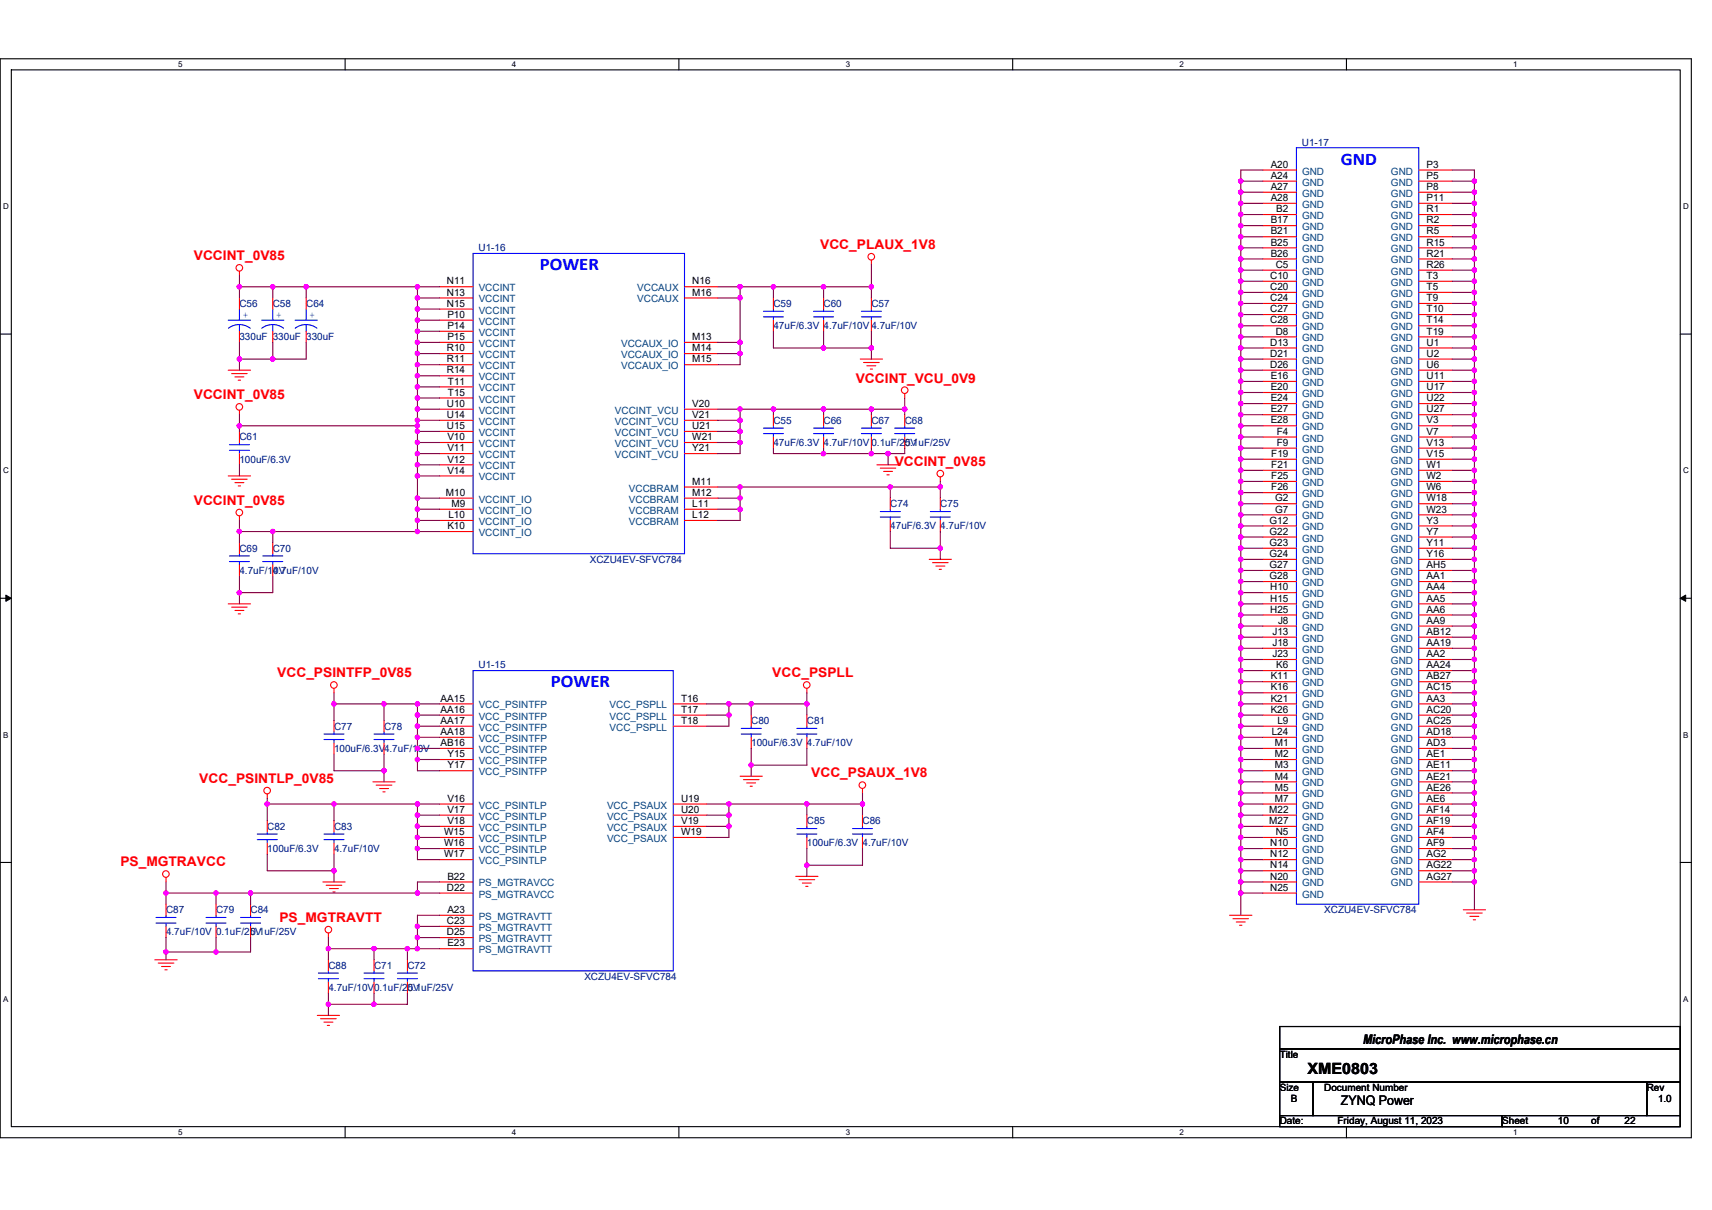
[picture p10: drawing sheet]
<svg xmlns="http://www.w3.org/2000/svg" width="297mm" height="210mm" viewBox="0 0 297 210" stroke-linecap="round" stroke-linejoin="round" font-family="sans-serif">
<path d="M0 10.2h293.5v187.2h-293.5zM2 12.1h289.5v183.4h-289.5z" fill="none" stroke="#000" stroke-width=".19"/>
<g fill="#fff">
<path d="M30.9 10.4h.8v1.6h-.8z"/>
<path d="M30.9 195.7h.8v1.6h-.8z"/>
</g>
<path d="M59.9 10.2v1.9M59.9 195.5v1.9" fill="none" stroke="#000" stroke-width=".19"/>
<g fill="#fff">
<path d="M88.8 10.4h.8v1.6h-.8z"/>
<path d="M88.8 195.7h.8v1.6h-.8z"/>
</g>
<path d="M117.8 10.2v1.9M117.8 195.5v1.9" fill="none" stroke="#000" stroke-width=".19"/>
<g fill="#fff">
<path d="M146.7 10.4h.8v1.6h-.8z"/>
<path d="M146.7 195.7h.8v1.6h-.8z"/>
</g>
<path d="M175.7 10.2v1.9M175.7 195.5v1.9" fill="none" stroke="#000" stroke-width=".19"/>
<g fill="#fff">
<path d="M204.7 10.4h.7v1.6h-.7z"/>
<path d="M204.7 195.7h.7v1.6h-.7z"/>
</g>
<path d="M233.6 10.2v1.9M233.6 195.5v1.9" fill="none" stroke="#000" stroke-width=".19"/>
<g fill="#fff">
<path d="M262.6 10.4h.7v1.6h-.7z"/>
<path d="M262.6 195.7h.7v1.6h-.7z"/>
<path d="M.5 35.1h1v1.5h-1z"/>
<path d="M292 35.1h1v1.5h-1z"/>
<path d="M.5 80.9h1v1.5h-1z"/>
<path d="M292 80.9h1v1.5h-1z"/>
</g>
<path d="M0 58h2M291.5 58h2" fill="none" stroke="#000" stroke-width=".19"/>
<g fill="#fff">
<path d="M.5 126.7h.9v1.6h-.9z"/>
<path d="M292 126.7h.9v1.6h-.9z"/>
</g>
<path d="M0 103.8h2M291.5 103.8h2" fill="none" stroke="#000" stroke-width=".19"/>
<path d="M1 103.3l1 .5-1 .6zM291.5 103.8l1-.5v1.1z" fill="#000" stroke="#000" stroke-width=".17"/>
<g fill="#fff">
<path d="M.5 172.6h.9v1.5h-.9z"/>
<path d="M292 172.6h.9v1.5h-.9z"/>
</g>
<path d="M0 149.7h2M291.5 149.7h2M222 178.1h69.5v3.9h-69.5zM222 182h69.5v5.8h-69.5zM222 187.8h5.8v5.8h-5.8zM222 193.6h38.6v1.9h-38.6zM227.8 187.8h57.9v5.8h-57.9zM260.6 193.6h30.9v1.9h-30.9zM285.7 187.8h5.8v5.8h-5.8z" fill="none" stroke="#000" stroke-width=".19"/>
<g fill="none" stroke="#f00" stroke-width=".19">
<path d="M219.1 29.5h5.8M219.1 31.4h5.8M219.1 33.4h5.8M219.1 35.3h5.8M219.1 39.2h5.8M219.1 37.2h5.8M246.2 35.3h5.7M246.2 29.5h5.7M246.2 31.4h5.7M246.2 33.4h5.7M246.2 37.2h5.7M246.2 39.2h5.7"/>
<path d="M41.5 47.1v.7M41.5 51.7v1.9M41.5 57.5v1.9M47.3 51.7v1.9M47.3 57.5v1.9M53.1 51.7v1.9M53.1 57.5v1.9M76.3 49.8h5.8M76.3 51.7h5.8M76.3 53.6h5.8M76.3 55.6h5.8M76.3 57.5h5.8"/>
<path d="M76.3 59.4h5.8M118.8 59.4h5.7M118.8 51.7h5.7M118.8 49.8h5.7M134.2 51.7v1.9M134.2 55.6v1.9M142.9 51.7v1.9M142.9 55.6v1.9M151.2 45.1v.8M151.2 51.7v1.9M151.2 55.6v1.9M219.1 41.1h5.8"/>
<path d="M219.1 43h5.8M219.1 44.9h5.8M219.1 48.8h5.8M219.1 50.7h5.8M219.1 52.7h5.8M219.1 54.6h5.8M219.1 56.5h5.8M219.1 46.9h5.8M219.1 58.5h5.8M246.2 43h5.7M246.2 44.9h5.7M246.2 46.9h5.7"/>
<path d="M246.2 41.1h5.7M246.2 54.6h5.7M246.2 56.5h5.7M246.2 58.5h5.7M246.2 48.8h5.7M246.2 50.7h5.7M246.2 52.7h5.7M39.6 64.2h3.9M40.2 64.8h2.7M40.8 65.4h1.5M41.3 66h.4M41.5 71.2v.8"/>
<path d="M41.5 74.9v1.9M41.5 78.7v2M76.3 61.4h5.8M76.3 63.3h5.8M76.3 65.2h5.8M76.3 67.1h5.8M76.3 69.1h5.8M76.3 71h5.8M76.3 72.9h5.8M76.3 74.9h5.8M76.3 76.8h5.8M76.3 78.7h5.8"/>
<path d="M118.8 61.4h5.7M118.8 63.3h5.7M118.8 74.9h5.7M118.8 71h5.7M118.8 72.9h5.7M118.8 76.8h5.7M118.8 78.7h5.7M134.2 72v1.9M134.2 75.8v2M142.9 72v1.9M142.9 75.8v2M149.3 62.3h3.8"/>
<path d="M149.8 62.9h2.7M150.4 63.5h1.6M151 64.1h.4M151.2 72v1.9M151.2 75.8v2M157 68.3v.8M157 72v1.9M157 75.8v2M219.1 60.4h5.8M219.1 62.3h5.8M219.1 64.2h5.8M219.1 66.2h5.8"/>
<path d="M219.1 68.1h5.8M219.1 70h5.8M219.1 72h5.8M219.1 73.9h5.8M219.1 79.7h5.8M219.1 75.8h5.8M219.1 77.8h5.8M246.2 60.4h5.7M246.2 66.2h5.7M246.2 68.1h5.7M246.2 62.3h5.7M246.2 70h5.7"/>
<path d="M246.2 72h5.7M246.2 64.2h5.7M246.2 77.8h5.7M246.2 79.7h5.7M246.2 73.9h5.7M246.2 75.8h5.7M39.6 82.6h3.9M40.2 83.2h2.7M40.8 83.8h1.5M41.3 84.3h.4M41.5 89.5v.8M41.5 94.2v1.9"/>
<path d="M41.5 98v2M47.3 94.2v1.9M47.3 98v2M76.3 92.2h5.8M76.3 90.3h5.8M76.3 86.4h5.8M76.3 88.4h5.8M76.3 80.7h5.8M76.3 82.6h5.8M118.8 88.4h5.7M118.8 90.3h5.7M118.8 84.5h5.7"/>
<path d="M118.8 86.4h5.7M152.1 80.7h3.9M152.7 81.2h2.7M153.3 81.8h1.6M153.9 82.4h.4M154.5 86.4v2M154.5 90.3v1.9M161.2 97.1h3.9M161.8 97.6h2.7M162.4 98.2h1.5M163 98.8h.3M163.1 82.8v.7"/>
<path d="M163.1 86.4v2M163.1 90.3v1.9M219.1 81.6h5.8M219.1 83.5h5.8M219.1 85.5h5.8M219.1 91.3h5.8M219.1 87.4h5.8M219.1 93.2h5.8M219.1 95.1h5.8M219.1 97.1h5.8M219.1 99h5.8M219.1 89.3h5.8"/>
<path d="M246.2 99h5.7M246.2 81.6h5.7M246.2 87.4h5.7M246.2 83.5h5.7M246.2 89.3h5.7M246.2 85.5h5.7M246.2 95.1h5.7M246.2 97.1h5.7M246.2 91.3h5.7M246.2 93.2h5.7M39.6 104.8h3.9M40.2 105.4h2.7"/>
<path d="M40.8 105.9h1.5M41.3 106.5h.4M58 119.5v.7M140 119.5v.7M219.1 100.9h5.8M219.1 102.8h5.8M219.1 104.8h5.8M219.1 106.7h5.8M219.1 110.6h5.8M219.1 112.5h5.8M219.1 114.4h5.8M219.1 108.6h5.8"/>
<path d="M219.1 118.3h5.8M219.1 116.4h5.8M246.2 100.9h5.7M246.2 112.5h5.7M246.2 114.4h5.7M246.2 116.4h5.7M246.2 102.8h5.7M246.2 104.8h5.7M246.2 106.7h5.7M246.2 108.6h5.7M246.2 110.6h5.7M246.2 118.3h5.7"/>
<path d="M46.4 137.8v.8M58 125.1v1.9M58 128.9v2M64.7 135.7h3.9M65.3 136.2h2.7M65.9 136.8h1.5M66.4 137.4h.4M66.6 125.1v1.9M66.6 128.9v2M76.3 122.2h5.8M76.3 124.1h5.8M76.3 126h5.8"/>
<path d="M76.3 128h5.8M76.3 129.9h5.8M76.3 139.5h5.8M76.3 131.8h5.8M76.3 133.8h5.8M116.8 122.2h5.8M116.8 124.1h5.8M116.8 126h5.8M116.8 139.5h5.8M128.4 134.7h3.9M129 135.3h2.7M129.6 135.9h1.5"/>
<path d="M130.2 136.4h.3M130.3 124.1v1.9M130.3 128v1.9M140 124.1v1.9M140 128v1.9M149.6 136.8v.8M219.1 120.2h5.8M219.1 122.2h5.8M219.1 124.1h5.8M219.1 128h5.8M219.1 126h5.8M219.1 129.9h5.8"/>
<path d="M219.1 131.8h5.8M219.1 133.8h5.8M219.1 135.7h5.8M219.1 137.6h5.8M219.1 139.5h5.8M246.2 122.2h5.7M246.2 120.2h5.7M246.2 124.1h5.7M246.2 126h5.7M246.2 128h5.7M246.2 129.9h5.7M246.2 131.8h5.7"/>
<path d="M246.2 133.8h5.7M246.2 135.7h5.7M246.2 137.6h5.7M246.2 139.5h5.7M28.8 152.3v.8M28.8 156.9v1.9M37.5 156.9v1.9M43.5 156.9v1.9M46.4 142.4v2M46.4 146.3v1.9M56 153.1h3.9M56.6 153.6h2.7"/>
<path d="M57.2 154.2h1.5M57.8 154.8h.3M58 142.4v2M58 146.3v1.9M76.3 158.8h5.8M76.3 153.1h5.8M76.3 155h5.8M76.3 141.5h5.8M76.3 143.4h5.8M76.3 145.3h5.8M76.3 147.3h5.8M76.3 149.2h5.8"/>
<path d="M116.8 141.5h5.8M116.8 143.4h5.8M116.8 145.3h5.8M138.1 152.1h3.8M138.6 152.7h2.7M139.2 153.2h1.6M139.8 153.8h.4M140 141.5v1.9M140 145.3v2M149.6 141.5v1.9M149.6 145.3v2M213.3 158.8h3.9"/>
<path d="M213.9 159.4h2.7M214.5 160h1.5M219.1 141.5h5.8M219.1 143.4h5.8M219.1 147.3h5.8M219.1 149.2h5.8M219.1 151.1h5.8M219.1 153.1h5.8M219.1 155h5.8M219.1 145.3h5.8M246.2 141.5h5.7M246.2 143.4h5.7"/>
<path d="M246.2 145.3h5.7M246.2 147.3h5.7M246.2 149.2h5.7M246.2 151.1h5.7M246.2 153.1h5.7M253.9 157.9h3.8M254.5 158.5h2.7M255 159h1.6M255.6 159.6h.4M26.9 166.6h3.8M27.4 167.1h2.8M28 167.7h1.6"/>
<path d="M28.6 168.3h.4M28.8 160.8v1.9M37.5 160.8v1.9M43.5 160.8v1.9M55.1 176.2h3.8M55.6 176.8h2.7M56.2 177.4h1.6M56.8 177.9h.4M57 161.9v.8M57 166.6v1.9M57 170.4v2M64.9 166.6v1.9"/>
<path d="M64.9 170.4v2M70.7 166.6v1.9M70.7 170.4v2M76.3 160.8h5.8M76.3 162.7h5.8M76.3 164.6h5.8M215.1 160.6h.4"/>
<circle cx="41.5" cy="46.5" r=".57"/>
<circle cx="151.2" cy="44.6" r=".57"/>
<circle cx="41.5" cy="70.6" r=".57"/>
<circle cx="157" cy="67.7" r=".57"/>
<circle cx="41.5" cy="88.9" r=".57"/>
<circle cx="163.2" cy="82.2" r=".57"/>
<circle cx="57.9" cy="118.9" r=".57"/>
<circle cx="140" cy="118.9" r=".57"/>
<circle cx="46.4" cy="137.2" r=".57"/>
<circle cx="149.6" cy="136.2" r=".57"/>
<circle cx="28.8" cy="151.7" r=".57"/>
<circle cx="57" cy="161.3" r=".57"/>
</g>
<g fill="none" stroke="#00f" stroke-width=".19">
<path d="M224.9 25.6h21.3v131.3h-21.3zM39.6 55.6h3.9M39.6 57a3.1 3.1 0 0 1 3.8 0M41.5 56.3v1.2M41.5 53.6v2M45.4 55.6h3.9M45.4 57a3.1 3.1 0 0 1 3.8 0M47.3 56.3v1.2M47.3 53.6v2M51.2 55.6h3.9M51.2 57a3.1 3.1 0 0 1 3.8 0M53.1 56.3v1.2"/>
<path d="M53.1 53.6v2M82.1 44h36.7v52.1h-36.7zM132.5 55h3.4M132.5 54h3.4M134.2 53.6v.4M134.2 55v.6M141.2 55h3.4M141.2 54h3.4M142.9 53.6v.4M142.9 55v.6M149.5 55h3.4M149.5 54h3.4"/>
<path d="M151.2 53.6v.4M151.2 55v.6M39.8 78.1h3.5M39.8 77.2h3.5M41.5 76.8v.4M41.5 78.1v.6M132.5 75.2h3.4M132.5 74.3h3.4M134.2 73.9v.4M134.2 75.2v.6M141.2 75.2h3.4M141.2 74.3h3.4"/>
<path d="M142.9 73.9v.4M142.9 75.2v.6M149.5 75.2h3.4M149.5 74.3h3.4M151.2 73.9v.4M151.2 75.2v.6M155.2 75.2h3.5M155.2 74.3h3.5M157 73.9v.4M157 75.2v.6M39.8 97.5h3.5M39.8 96.5h3.5"/>
<path d="M41.5 96.1v.4M41.5 97.5v.5M45.6 97.5h3.5M45.6 96.5h3.5M47.3 96.1v.4M47.3 97.5v.5M152.7 89.7h3.5M152.7 88.8h3.5M154.5 88.4v.4M154.5 89.7v.6M161.4 89.7h3.5M161.4 88.8h3.5"/>
<path d="M163.1 88.4v.4M163.1 89.7v.6M82.1 116.4h34.7v52.1h-34.7zM56.2 128.3h3.5M56.2 127.4h3.5M58 127v.4M58 128.3v.6M64.9 128.3h3.5M64.9 127.4h3.5M66.6 127v.4M66.6 128.3v.6M128.6 127.4h3.5"/>
<path d="M128.6 126.4h3.5M130.3 126v.4M130.3 127.4v.6M138.3 127.4h3.4M138.3 126.4h3.4M140 126v.4M140 127.4v.6M27.1 159.2h3.4M28.8 158.8v.4M35.7 159.2h3.5M37.5 158.8v.4M41.7 159.2h3.5"/>
<path d="M43.5 158.8v.4M44.6 145.7h3.5M44.6 144.7h3.5M46.4 144.4v.3M46.4 145.7v.6M56.2 145.7h3.5M56.2 144.7h3.5M58 144.4v.3M58 145.7v.6M138.3 144.7h3.4M138.3 143.8h3.4M140 143.4v.4"/>
<path d="M140 144.7v.6M147.9 144.7h3.5M147.9 143.8h3.5M149.6 143.4v.4M149.6 144.7v.6M27.1 160.2h3.4M28.8 160.2v.6M35.7 160.2h3.5M37.5 160.2v.6M41.7 160.2h3.5M43.5 160.2v.6M55.2 169.8h3.5"/>
<path d="M55.2 168.9h3.5M57 168.5v.4M57 169.8v.6M63.2 169.8h3.4M63.2 168.9h3.4M64.9 168.5v.4M64.9 169.8v.6M69 169.8h3.4M69 168.9h3.4M70.7 168.5v.4M70.7 169.8v.6"/>
</g>
<g fill="none" stroke="#800040" stroke-width=".19">
<path d="M215.3 37.2v3.9M215.3 31.4h3.8M215.3 33.4h3.8M215.3 39.2h3.8M215.3 35.3h3.8M215.3 37.2h3.8M219.1 29.5h-3.8v7.7M251.9 33.4h3.9M251.9 39.2h3.9M251.9 35.3h3.9M251.9 37.2h3.9M251.9 29.5h3.9v3.9"/>
<path d="M251.9 31.4h3.9M255.8 33.4v3.8M255.8 37.2v3.9M41.5 49.8h5.8M41.5 49.8v1.9M41.5 59.4v2.9M41.5 47.8v2M47.3 49.8v1.9M47.3 59.4v2.9M47.3 49.8h5.8M53.1 59.4v2.9h-11.6M53.1 49.8v1.9"/>
<path d="M53.1 49.8h19.3M72.4 53.6h3.9M72.4 59.4h3.9M72.4 55.6h3.9M72.4 57.5h3.9M72.4 49.8h3.9M72.4 51.7h3.9M72.4 49.8v9.6M72.4 59.4v14.5M124.5 49.8h3.9M124.5 59.4h3.9M124.5 51.7h3.9"/>
<path d="M128.4 49.8v9.6M128.4 59.4v2M128.4 49.8h5.8M134.2 57.5v2.9h8.7M142.9 49.8h8.3M142.9 49.8h-8.7v1.9M142.9 57.5v2.9M142.9 49.8v1.9M151.2 45.9v3.9M151.2 57.5v2.9M151.2 49.8v1.9M215.3 41.1v1.9"/>
<path d="M215.3 43v5.8M215.3 48.8v3.9M215.3 52.7v7.7M215.3 44.9h3.8M215.3 50.7h3.8M215.3 46.9h3.8M215.3 48.8h3.8M215.3 41.1h3.8M215.3 43h3.8M215.3 56.5h3.8M215.3 58.5h3.8M215.3 52.7h3.8"/>
<path d="M215.3 54.6h3.8M251.9 44.9h3.9M251.9 50.7h3.9M251.9 46.9h3.9M251.9 48.8h3.9M251.9 41.1h3.9M251.9 43h3.9M251.9 56.5h3.9M251.9 58.5h3.9M251.9 52.7h3.9M251.9 54.6h3.9M255.8 41.1v7.7"/>
<path d="M255.8 48.8v3.9M255.8 52.7v1.9M255.8 54.6v5.8M41.5 72v1.9M41.5 62.3v1.9M41.5 73.9v1M41.5 73.9h30.9M72.4 65.2h3.9M72.4 71h3.9M72.4 67.1h3.9M72.4 69.1h3.9M72.4 61.4h3.9"/>
<path d="M72.4 63.3h3.9M72.4 76.8h3.9M72.4 78.7h3.9M72.4 72.9h3.9M72.4 74.9h3.9M72.4 74.9v7.7M72.4 73.9v1M124.5 61.4h3.9M124.5 71h3.9M124.5 72.9h3.9M124.5 74.9h3.9M124.5 76.8h3.9"/>
<path d="M128.4 61.4v1.9h-3.9M128.4 71v3.9M128.4 74.9v1.9M128.4 76.8v1.9h-3.9M128.4 71h5.8M134.2 71v1M134.2 71h8.7M134.2 77.8v.9h8.7M142.9 78.7h8.3M142.9 77.8v.9M142.9 60.4h8.3M151.2 60.4v1.9"/>
<path d="M151.2 71v1M151.2 71h5.8M151.2 71h-8.3v1M151.2 77.8v.9M151.2 78.7h2.9M154.1 78.7v2M157 69.1v1.9M157 77.8v.9h-2.9M157 71v1M215.3 60.4v3.8M215.3 64.2v3.9M215.3 68.1v1.9"/>
<path d="M215.3 70v3.9M215.3 73.9v1.9M215.3 75.8v3.9M215.3 79.7v3.8M215.3 62.3h3.8M215.3 60.4h3.8M215.3 68.1h3.8M215.3 73.9h3.8M215.3 70h3.8M215.3 72h3.8M215.3 64.2h3.8M215.3 66.2h3.8"/>
<path d="M215.3 79.7h3.8M215.3 75.8h3.8M215.3 77.8h3.8M251.9 62.3h3.9M251.9 60.4h3.9M251.9 68.1h3.9M251.9 73.9h3.9M251.9 70h3.9M251.9 72h3.9M251.9 64.2h3.9M251.9 66.2h3.9M251.9 79.7h3.9"/>
<path d="M251.9 75.8h3.9M251.9 77.8h3.9M255.8 60.4v3.8M255.8 64.2v2M255.8 66.2v3.8M255.8 70v9.7M255.8 79.7v3.8M41.5 92.2h5.8M41.5 100v4.8M41.5 92.2v2M41.5 80.7v1.9M41.5 90.3v1.9"/>
<path d="M47.3 100v2.8h-5.8M47.3 92.2v2M47.3 92.2h25.1M72.4 82.6h3.9M72.4 80.7h3.9M72.4 88.4h3.9M72.4 86.4h3.9M72.4 90.3h3.9M72.4 92.2h3.9M72.4 86.4v5.8M72.4 82.6v3.8M124.5 84.5h3.9"/>
<path d="M124.5 86.4h3.9M124.5 88.4h3.9M128.4 84.5v1.9M128.4 86.4v2M128.4 88.4v1.9h-3.9M128.4 84.5h26.1M154.5 92.2v2.9h8.6M163.1 83.5v1M163.1 84.5h-8.6v1.9M163.1 95.1v2M163.1 92.2v2.9M163.1 84.5v1.9"/>
<path d="M215.3 83.5v5.8M215.3 89.3v2M215.3 91.3v3.8M215.3 95.1v2M215.3 97.1v7.7M215.3 85.5h3.8M215.3 81.6h3.8M215.3 83.5h3.8M215.3 91.3h3.8M215.3 97.1h3.8M215.3 93.2h3.8M215.3 95.1h3.8"/>
<path d="M215.3 87.4h3.8M215.3 89.3h3.8M215.3 99h3.8M251.9 85.5h3.9M251.9 81.6h3.9M251.9 83.5h3.9M251.9 91.3h3.9M251.9 97.1h3.9M251.9 93.2h3.9M251.9 95.1h3.9M251.9 87.4h3.9M251.9 89.3h3.9"/>
<path d="M251.9 99h3.9M255.8 83.5v2M255.8 85.5v3.8M255.8 89.3v2M255.8 91.3v15.4M215.3 104.8v1.9M215.3 106.7v7.7M215.3 114.4v3.9M215.3 118.3v3.9M215.3 102.8h3.8M215.3 108.6h3.8M215.3 104.8h3.8"/>
<path d="M215.3 106.7h3.8M215.3 114.4h3.8M215.3 116.4h3.8M215.3 118.3h3.8M215.3 110.6h3.8M215.3 112.5h3.8M215.3 100.9h3.8M251.9 102.8h3.9M251.9 108.6h3.9M251.9 104.8h3.9M251.9 106.7h3.9M251.9 114.4h3.9"/>
<path d="M251.9 116.4h3.9M251.9 118.3h3.9M251.9 110.6h3.9M251.9 112.5h3.9M251.9 100.9h3.9M255.8 106.7v1.9M255.8 108.6v13.6M46.4 139.5h11.6M46.4 138.6v3.8M58 122.2h8.6M58 130.9v2.9h8.6M58 122.2v2.9"/>
<path d="M58 120.2v2M58 139.5v2.9M58 139.5h14.4M66.6 133.8v1.9M66.6 122.2v2.9M66.6 130.9v2.9M66.6 122.2h5.8M72.4 126h3.9M72.4 131.8h3.9M72.4 128h3.9M72.4 129.9h3.9M72.4 122.2h3.9"/>
<path d="M72.4 124.1h3.9M72.4 139.5h3.9M72.4 122.2v11.6h3.9M72.4 139.5v2M122.6 122.2h3.9M122.6 124.1h3.9M122.6 139.5h3.9M126.5 122.2v3.8h-3.9M126.5 139.5v2M126.5 122.2h3.8M126.5 139.5h13.5M130.3 122.2h9.7"/>
<path d="M130.3 129.9v2.9M130.3 122.2v1.9M130.3 132.8v1.9M140 139.5h9.6M140 129.9v2.9h-9.7M140 122.2v1.9M140 139.5v2M140 120.2v2M149.6 137.6v1.9M149.6 139.5v2M215.3 122.2v3.8M215.3 126v3.9"/>
<path d="M215.3 129.9v1.9M215.3 131.8v3.9M215.3 135.7v3.8M215.3 139.5v5.8M215.3 120.2h3.8M215.3 126h3.8M215.3 131.8h3.8M215.3 128h3.8M215.3 129.9h3.8M215.3 137.6h3.8M215.3 139.5h3.8M215.3 133.8h3.8"/>
<path d="M215.3 135.7h3.8M215.3 122.2h3.8M215.3 124.1h3.8M251.9 120.2h3.9M251.9 126h3.9M251.9 131.8h3.9M251.9 128h3.9M251.9 129.9h3.9M251.9 137.6h3.9M251.9 139.5h3.9M251.9 133.8h3.9M251.9 135.7h3.9"/>
<path d="M251.9 122.2h3.9M251.9 124.1h3.9M255.8 122.2v3.8M255.8 126v3.9M255.8 129.9v5.8M255.8 135.7v5.8M28.8 155v1.9M28.8 155h8.7M28.8 153.1v1.9M37.5 155h6M37.5 155v1.9M43.5 155v1.9"/>
<path d="M43.5 155h28.9M46.4 148.2v2.9h11.6M58 151.1v2M58 148.2v2.9M72.4 143.4h3.9M72.4 145.3h3.9M72.4 147.3h3.9M72.4 141.5h3.9M72.4 155h3.9M72.4 141.5v7.7h3.9M76.3 158.8h-3.9v5.8M76.3 153.1h-3.9v1.9"/>
<path d="M122.6 143.4h3.9M122.6 141.5h3.9M126.5 143.4v1.9h-3.9M126.5 141.5v1.9M140 147.3v2.9M140 150.2v1.9M149.6 147.3v2.9h-9.6M215.3 145.3v3.9M215.3 149.2v3.9M215.3 153.1v5.7M215.3 143.4h3.8M215.3 141.5h3.8"/>
<path d="M215.3 149.2h3.8M215.3 155h3.8M215.3 151.1h3.8M215.3 153.1h3.8M215.3 145.3h3.8M215.3 147.3h3.8M251.9 143.4h3.9M251.9 141.5h3.9M251.9 149.2h3.9M251.9 151.1h3.9M251.9 153.1h3.9M251.9 145.3h3.9"/>
<path d="M251.9 147.3h3.9M255.8 141.5v3.8M255.8 145.3v7.8M255.8 153.1v4.8M28.8 162.7v2.5M28.8 165.2v1.4M28.8 165.2h8.7M37.5 162.7v2.5M43.5 162.7v2.5h-6M57 164.6h7.9M57 162.7v1.9M57 164.6v2"/>
<path d="M57 172.4v1.9M57 174.3v1.9M57 174.3h7.9M64.9 164.6v2M64.9 172.4v1.9M64.9 164.6h5.8M70.7 164.6h1.7M70.7 164.6v2M70.7 172.4v1.9h-5.8M72.4 162.7h3.9M72.4 160.8h3.9M72.4 164.6h3.9"/>
</g>
<g fill="#f0f" stroke="#f0f" stroke-width=".19">
<circle cx="66.6" cy="122.2" r=".38"/>
<circle cx="66.6" cy="133.7" r=".38"/>
<circle cx="215.3" cy="31.4" r=".38"/>
<circle cx="215.3" cy="33.3" r=".38"/>
<circle cx="215.3" cy="44.9" r=".38"/>
<circle cx="215.3" cy="56.5" r=".38"/>
<circle cx="215.3" cy="62.3" r=".38"/>
<circle cx="215.3" cy="54.6" r=".38"/>
<circle cx="215.3" cy="79.7" r=".38"/>
<circle cx="215.3" cy="85.5" r=".38"/>
<circle cx="215.3" cy="108.6" r=".38"/>
<circle cx="215.3" cy="116.4" r=".38"/>
<circle cx="215.3" cy="110.6" r=".38"/>
<circle cx="215.3" cy="99" r=".38"/>
<circle cx="215.3" cy="100.9" r=".38"/>
<circle cx="215.3" cy="141.5" r=".38"/>
<circle cx="215.3" cy="155" r=".38"/>
<circle cx="255.8" cy="44.9" r=".38"/>
<circle cx="255.8" cy="48.8" r=".38"/>
<circle cx="255.8" cy="43" r=".38"/>
<circle cx="255.8" cy="56.5" r=".38"/>
<circle cx="255.8" cy="73.9" r=".38"/>
<circle cx="255.8" cy="72" r=".38"/>
<circle cx="255.8" cy="64.2" r=".38"/>
<circle cx="255.8" cy="79.7" r=".38"/>
<circle cx="255.8" cy="97.1" r=".38"/>
<circle cx="255.8" cy="93.2" r=".38"/>
<circle cx="255.8" cy="95.1" r=".38"/>
<circle cx="255.8" cy="89.3" r=".38"/>
<circle cx="255.8" cy="102.8" r=".38"/>
<circle cx="255.8" cy="114.4" r=".38"/>
<circle cx="255.8" cy="116.4" r=".38"/>
<circle cx="255.8" cy="118.3" r=".38"/>
<circle cx="255.8" cy="110.6" r=".38"/>
<circle cx="255.8" cy="112.5" r=".38"/>
<circle cx="255.8" cy="99" r=".38"/>
<circle cx="255.8" cy="100.9" r=".38"/>
<circle cx="255.8" cy="75.8" r=".38"/>
<circle cx="255.8" cy="131.8" r=".38"/>
<circle cx="255.8" cy="137.6" r=".38"/>
<circle cx="255.8" cy="149.2" r=".38"/>
<circle cx="255.8" cy="147.2" r=".38"/>
<circle cx="255.8" cy="31.4" r=".38"/>
<circle cx="215.3" cy="35.3" r=".38"/>
<circle cx="215.3" cy="37.2" r=".38"/>
<circle cx="215.3" cy="39.1" r=".38"/>
<circle cx="215.3" cy="41.1" r=".38"/>
<circle cx="215.3" cy="43" r=".38"/>
<circle cx="215.3" cy="46.9" r=".38"/>
<circle cx="215.3" cy="48.8" r=".38"/>
<circle cx="215.3" cy="50.7" r=".38"/>
<circle cx="215.3" cy="52.6" r=".38"/>
<circle cx="215.3" cy="58.4" r=".38"/>
<circle cx="215.3" cy="60.4" r=".38"/>
<circle cx="215.3" cy="64.2" r=".38"/>
<circle cx="215.3" cy="66.2" r=".38"/>
<circle cx="215.3" cy="68.1" r=".38"/>
<circle cx="215.3" cy="70" r=".38"/>
<circle cx="215.3" cy="72" r=".38"/>
<circle cx="215.3" cy="73.9" r=".38"/>
<circle cx="215.3" cy="75.8" r=".38"/>
<circle cx="215.3" cy="77.8" r=".38"/>
<circle cx="215.3" cy="81.6" r=".38"/>
<circle cx="215.3" cy="83.5" r=".38"/>
<circle cx="215.3" cy="87.4" r=".38"/>
<circle cx="215.3" cy="89.3" r=".38"/>
<circle cx="215.3" cy="91.3" r=".38"/>
<circle cx="215.3" cy="93.2" r=".38"/>
<circle cx="215.3" cy="95.1" r=".38"/>
<circle cx="215.3" cy="97.1" r=".38"/>
<circle cx="215.3" cy="102.8" r=".38"/>
<circle cx="215.3" cy="104.8" r=".38"/>
<circle cx="215.3" cy="106.7" r=".38"/>
<circle cx="215.3" cy="112.5" r=".38"/>
<circle cx="215.3" cy="114.4" r=".38"/>
<circle cx="215.3" cy="118.3" r=".38"/>
<circle cx="215.3" cy="120.2" r=".38"/>
<circle cx="215.3" cy="122.2" r=".38"/>
<circle cx="215.3" cy="124.1" r=".38"/>
<circle cx="215.3" cy="126" r=".38"/>
<circle cx="215.3" cy="127.9" r=".38"/>
<circle cx="215.3" cy="129.9" r=".38"/>
<circle cx="215.3" cy="131.8" r=".38"/>
<circle cx="215.3" cy="133.7" r=".38"/>
<circle cx="215.3" cy="135.7" r=".38"/>
<circle cx="215.3" cy="137.6" r=".38"/>
<circle cx="215.3" cy="139.5" r=".38"/>
<circle cx="215.3" cy="143.4" r=".38"/>
<circle cx="215.3" cy="145.3" r=".38"/>
<circle cx="215.3" cy="147.2" r=".38"/>
<circle cx="215.3" cy="149.2" r=".38"/>
<circle cx="215.3" cy="151.1" r=".38"/>
<circle cx="215.3" cy="153" r=".38"/>
<circle cx="255.8" cy="33.3" r=".38"/>
<circle cx="255.8" cy="35.3" r=".38"/>
<circle cx="255.8" cy="37.2" r=".38"/>
<circle cx="255.8" cy="39.1" r=".38"/>
<circle cx="255.8" cy="41.1" r=".38"/>
<circle cx="255.8" cy="46.9" r=".38"/>
<circle cx="255.8" cy="50.7" r=".38"/>
<circle cx="255.8" cy="52.6" r=".38"/>
<circle cx="255.8" cy="54.6" r=".38"/>
<circle cx="255.8" cy="58.4" r=".38"/>
<circle cx="255.8" cy="60.4" r=".38"/>
<circle cx="255.8" cy="62.3" r=".38"/>
<circle cx="255.8" cy="66.2" r=".38"/>
<circle cx="255.8" cy="68.1" r=".38"/>
<circle cx="255.8" cy="70" r=".38"/>
<circle cx="255.8" cy="77.8" r=".38"/>
<circle cx="255.8" cy="81.6" r=".38"/>
<circle cx="255.8" cy="83.5" r=".38"/>
<circle cx="255.8" cy="85.5" r=".38"/>
<circle cx="255.8" cy="87.4" r=".38"/>
<circle cx="255.8" cy="91.3" r=".38"/>
<circle cx="255.8" cy="104.8" r=".38"/>
<circle cx="255.8" cy="106.7" r=".38"/>
<circle cx="255.8" cy="108.6" r=".38"/>
<circle cx="255.8" cy="120.2" r=".38"/>
<circle cx="255.8" cy="122.2" r=".38"/>
<circle cx="255.8" cy="124.1" r=".38"/>
<circle cx="255.8" cy="126" r=".38"/>
<circle cx="255.8" cy="127.9" r=".38"/>
<circle cx="255.8" cy="129.9" r=".38"/>
<circle cx="255.8" cy="133.7" r=".38"/>
<circle cx="255.8" cy="135.7" r=".38"/>
<circle cx="255.8" cy="139.5" r=".38"/>
<circle cx="255.8" cy="141.5" r=".38"/>
<circle cx="255.8" cy="143.4" r=".38"/>
<circle cx="255.8" cy="145.3" r=".38"/>
<circle cx="255.8" cy="151.1" r=".38"/>
<circle cx="255.8" cy="153" r=".38"/>
<circle cx="72.4" cy="53.6" r=".38"/>
<circle cx="72.4" cy="55.5" r=".38"/>
<circle cx="72.4" cy="57.5" r=".38"/>
<circle cx="72.4" cy="65.2" r=".38"/>
<circle cx="72.4" cy="71" r=".38"/>
<circle cx="72.4" cy="67.1" r=".38"/>
<circle cx="72.4" cy="69.1" r=".38"/>
<circle cx="72.4" cy="61.3" r=".38"/>
<circle cx="72.4" cy="63.3" r=".38"/>
<circle cx="72.4" cy="76.8" r=".38"/>
<circle cx="72.4" cy="82.6" r=".38"/>
<circle cx="72.4" cy="78.7" r=".38"/>
<circle cx="72.4" cy="80.6" r=".38"/>
<circle cx="72.4" cy="72.9" r=".38"/>
<circle cx="72.4" cy="74.9" r=".38"/>
<circle cx="72.4" cy="59.4" r=".38"/>
<circle cx="72.4" cy="49.8" r=".38"/>
<circle cx="72.4" cy="51.7" r=".38"/>
<circle cx="72.4" cy="88.4" r=".38"/>
<circle cx="72.4" cy="86.4" r=".38"/>
<circle cx="72.4" cy="90.3" r=".38"/>
<circle cx="72.4" cy="92.2" r=".38"/>
<circle cx="47.3" cy="49.8" r=".38"/>
<circle cx="41.5" cy="49.8" r=".38"/>
<circle cx="72.4" cy="126" r=".38"/>
<circle cx="72.4" cy="131.8" r=".38"/>
<circle cx="72.4" cy="127.9" r=".38"/>
<circle cx="72.4" cy="129.9" r=".38"/>
<circle cx="72.4" cy="122.2" r=".38"/>
<circle cx="72.4" cy="124.1" r=".38"/>
<circle cx="72.4" cy="143.4" r=".38"/>
<circle cx="72.4" cy="145.3" r=".38"/>
<circle cx="72.4" cy="147.2" r=".38"/>
<circle cx="72.4" cy="139.5" r=".38"/>
<circle cx="72.4" cy="141.5" r=".38"/>
<circle cx="57.9" cy="151.1" r=".38"/>
<circle cx="57.9" cy="122.2" r=".38"/>
<circle cx="57.9" cy="139.5" r=".38"/>
<circle cx="72.4" cy="162.7" r=".38"/>
<circle cx="72.4" cy="160.8" r=".38"/>
<circle cx="72.4" cy="164.6" r=".38"/>
<circle cx="72.4" cy="155" r=".38"/>
<circle cx="57" cy="164.6" r=".38"/>
<circle cx="64.9" cy="164.6" r=".38"/>
<circle cx="28.8" cy="155" r=".38"/>
<circle cx="130.3" cy="132.8" r=".38"/>
<circle cx="140" cy="122.2" r=".38"/>
<circle cx="126.5" cy="122.2" r=".38"/>
<circle cx="126.5" cy="124.1" r=".38"/>
<circle cx="126.5" cy="143.4" r=".38"/>
<circle cx="126.5" cy="141.5" r=".38"/>
<circle cx="140" cy="150.1" r=".38"/>
<circle cx="126.5" cy="139.5" r=".38"/>
<circle cx="128.4" cy="51.7" r=".38"/>
<circle cx="128.4" cy="59.4" r=".38"/>
<circle cx="128.4" cy="61.3" r=".38"/>
<circle cx="128.4" cy="49.8" r=".38"/>
<circle cx="134.2" cy="49.8" r=".38"/>
<circle cx="128.4" cy="88.4" r=".38"/>
<circle cx="128.4" cy="86.4" r=".38"/>
<circle cx="128.4" cy="71" r=".38"/>
<circle cx="128.4" cy="72.9" r=".38"/>
<circle cx="128.4" cy="74.9" r=".38"/>
<circle cx="128.4" cy="76.8" r=".38"/>
<circle cx="134.2" cy="71" r=".38"/>
<circle cx="142.9" cy="71" r=".38"/>
<circle cx="151.2" cy="71" r=".38"/>
<circle cx="163.1" cy="84.5" r=".38"/>
<circle cx="128.4" cy="84.5" r=".38"/>
<circle cx="154.5" cy="84.5" r=".38"/>
<circle cx="163.1" cy="95.1" r=".38"/>
<circle cx="157" cy="71" r=".38"/>
<circle cx="154.1" cy="78.7" r=".38"/>
<circle cx="151.2" cy="78.7" r=".38"/>
<circle cx="142.9" cy="78.7" r=".38"/>
<circle cx="151.2" cy="60.4" r=".38"/>
<circle cx="142.9" cy="60.4" r=".38"/>
<circle cx="28.8" cy="165.2" r=".38"/>
<circle cx="43.5" cy="155" r=".38"/>
<circle cx="37.5" cy="155" r=".38"/>
<circle cx="37.5" cy="165.2" r=".38"/>
<circle cx="70.7" cy="164.6" r=".38"/>
<circle cx="41.5" cy="102.8" r=".38"/>
<circle cx="41.5" cy="62.3" r=".38"/>
<circle cx="47.3" cy="62.3" r=".38"/>
<circle cx="41.5" cy="92.2" r=".38"/>
<circle cx="47.3" cy="92.2" r=".38"/>
<circle cx="72.4" cy="73.9" r=".38"/>
<circle cx="41.5" cy="73.9" r=".38"/>
<circle cx="53.1" cy="49.8" r=".38"/>
<circle cx="151.2" cy="49.8" r=".38"/>
<circle cx="142.9" cy="49.8" r=".38"/>
<circle cx="46.4" cy="139.5" r=".38"/>
<circle cx="64.9" cy="174.3" r=".38"/>
<circle cx="57" cy="174.3" r=".38"/>
<circle cx="149.6" cy="139.5" r=".38"/>
<circle cx="140" cy="139.5" r=".38"/>
<circle cx="130.3" cy="122.2" r=".38"/>
</g>
<g font-size="3.1" fill="#00f">
<text x="232.6" y="28.6">GND</text>
<text x="93.7" y="46.9">POWER</text>
<text x="95.6" y="119.3">POWER</text>
</g>
<text font-size="2.7" x="226.9" y="186.4">XME0803</text>
<g font-size="2.3" fill="#f00">
<text x="33.6" y="45.1">VCCINT_0V85</text>
<text x="142.3" y="43.2">VCC_PLAUX_1V8</text>
<text x="33.6" y="69.3">VCCINT_0V85</text>
<text x="148.5" y="66.4">VCCINT_VCU_0V9</text>
<text x="155.2" y="80.9">VCCINT_0V85</text>
<text x="33.6" y="87.6">VCCINT_0V85</text>
<text x="48.1" y="117.5">VCC_PSINTFP_0V85</text>
<text x="134" y="117.5">VCC_PSPLL</text>
<text x="34.6" y="135.9">VCC_PSINTLP_0V85</text>
<text x="140.8" y="134.9">VCC_PSAUX_1V8</text>
<text x="20.9" y="150.4">PS_MGTRAVCC</text>
<text x="48.5" y="160">PS_MGTRAVTT</text>
</g>
<g font-size="2.3">
<text x="236.5" y="181.1">MicroPhase Inc. www.microphase.cn</text>
<text x="232.6" y="191.8">ZYNQ Power</text>
</g>
<g font-size="1.7">
<text x="220.5" y="29.1">A20</text>
<text x="247.5" y="29.1">P3</text>
<text x="220.5" y="31">A24</text>
<text x="220.5" y="33">A27</text>
<text x="220.5" y="34.9">A28</text>
<text x="247.5" y="34.9">P11</text>
<text x="247.5" y="31">P5</text>
<text x="247.5" y="33">P8</text>
<text x="220.5" y="38.8">B17</text>
<text x="220.5" y="40.7">B21</text>
<text x="221.4" y="36.8">B2</text>
<text x="247.5" y="36.8">R1</text>
<text x="247.5" y="38.8">R2</text>
<text x="247.5" y="40.7">R5</text>
<text x="220.5" y="42.6">B25</text>
<text x="220.5" y="44.5">B26</text>
<text x="221.4" y="46.5">C5</text>
<text x="247.5" y="42.6">R15</text>
<text x="247.5" y="44.5">R21</text>
<text x="247.5" y="46.5">R26</text>
<text x="77.5" y="49.4">N11</text>
<text x="77.5" y="51.3">N13</text>
<text x="77.5" y="53.2">N15</text>
<text x="120.1" y="51.3">M16</text>
<text x="120.1" y="49.4">N16</text>
<text x="220.4" y="48.4">C10</text>
<text x="220.4" y="50.3">C20</text>
<text x="220.4" y="52.3">C24</text>
<text x="247.5" y="48.4">T3</text>
<text x="247.5" y="50.3">T5</text>
<text x="247.5" y="52.3">T9</text>
<text x="77.6" y="55.2">P10</text>
<text x="77.6" y="57.1">P14</text>
<text x="77.6" y="59">P15</text>
<text x="120.1" y="59">M13</text>
<text x="220.4" y="54.2">C27</text>
<text x="220.4" y="56.1">C28</text>
<text x="220.4" y="60">D13</text>
<text x="221.4" y="58.1">D8</text>
<text x="247.5" y="54.2">T10</text>
<text x="247.5" y="56.1">T14</text>
<text x="247.5" y="58.1">T19</text>
<text x="247.5" y="60">U1</text>
<text x="77.5" y="61">R10</text>
<text x="77.5" y="62.9">R11</text>
<text x="77.5" y="64.8">R14</text>
<text x="120.1" y="61">M14</text>
<text x="120.1" y="62.9">M15</text>
<text x="220.4" y="61.9">D21</text>
<text x="220.4" y="63.8">D26</text>
<text x="220.5" y="65.8">E16</text>
<text x="247.5" y="65.8">U11</text>
<text x="247.5" y="61.9">U2</text>
<text x="247.5" y="63.8">U6</text>
<text x="77.5" y="70.6">U10</text>
<text x="77.7" y="66.7">T11</text>
<text x="77.7" y="68.7">T15</text>
<text x="120.1" y="70.6">V20</text>
<text x="220.5" y="67.7">E20</text>
<text x="220.5" y="69.6">E24</text>
<text x="220.5" y="71.6">E27</text>
<text x="247.5" y="67.7">U17</text>
<text x="247.5" y="69.6">U22</text>
<text x="247.5" y="71.6">U27</text>
<text x="77.5" y="72.5">U14</text>
<text x="77.5" y="74.5">U15</text>
<text x="77.6" y="76.4">V10</text>
<text x="120.1" y="74.5">U21</text>
<text x="120.1" y="72.5">V21</text>
<text x="120.1" y="76.4">W21</text>
<text x="220.5" y="73.5">E28</text>
<text x="221.5" y="75.4">F4</text>
<text x="221.5" y="77.4">F9</text>
<text x="247.5" y="77.4">V13</text>
<text x="247.5" y="73.5">V3</text>
<text x="247.5" y="75.4">V7</text>
<text x="77.6" y="78.3">V11</text>
<text x="77.6" y="80.3">V12</text>
<text x="77.6" y="82.2">V14</text>
<text x="120.1" y="78.3">Y21</text>
<text x="220.6" y="79.3">F19</text>
<text x="220.6" y="81.2">F21</text>
<text x="220.6" y="83.1">F25</text>
<text x="247.5" y="79.3">V15</text>
<text x="247.5" y="81.2">W1</text>
<text x="247.5" y="83.1">W2</text>
<text x="77.4" y="86">M10</text>
<text x="77.8" y="89.9">L10</text>
<text x="78.3" y="88">M9</text>
<text x="120.1" y="88">L11</text>
<text x="120.1" y="89.9">L12</text>
<text x="120.1" y="84.1">M11</text>
<text x="120.1" y="86">M12</text>
<text x="220.6" y="85.1">F26</text>
<text x="221.3" y="87">G2</text>
<text x="221.3" y="88.9">G7</text>
<text x="247.5" y="87">W18</text>
<text x="247.5" y="88.9">W23</text>
<text x="247.5" y="85.1">W6</text>
<text x="77.6" y="91.8">K10</text>
<text x="220.3" y="90.9">G12</text>
<text x="220.3" y="92.8">G22</text>
<text x="220.3" y="94.7">G23</text>
<text x="247.5" y="94.7">Y11</text>
<text x="247.5" y="90.9">Y3</text>
<text x="247.5" y="92.8">Y7</text>
<text x="220.3" y="96.7">G24</text>
<text x="220.3" y="98.6">G27</text>
<text x="220.3" y="100.5">G28</text>
<text x="247.5" y="100.5">AA1</text>
<text x="247.5" y="98.6">AH5</text>
<text x="247.5" y="96.7">Y16</text>
<text x="220.4" y="102.4">H10</text>
<text x="220.4" y="104.4">H15</text>
<text x="220.4" y="106.3">H25</text>
<text x="247.5" y="102.4">AA4</text>
<text x="247.5" y="104.4">AA5</text>
<text x="247.5" y="106.3">AA6</text>
<text x="220.8" y="110.2">J13</text>
<text x="220.8" y="112.1">J18</text>
<text x="221.7" y="108.2">J8</text>
<text x="247.5" y="112.1">AA19</text>
<text x="247.5" y="108.2">AA9</text>
<text x="247.5" y="110.2">AB12</text>
<text x="220.5" y="117.9">K11</text>
<text x="220.5" y="119.8">K16</text>
<text x="220.8" y="114">J23</text>
<text x="221.4" y="116">K6</text>
<text x="247.5" y="114">AA2</text>
<text x="247.5" y="116">AA24</text>
<text x="247.5" y="117.9">AB27</text>
<text x="247.5" y="119.8">AC15</text>
<text x="76.5" y="121.8">AA15</text>
<text x="76.5" y="123.7">AA16</text>
<text x="76.5" y="125.6">AA17</text>
<text x="118.2" y="121.8">T16</text>
<text x="118.2" y="123.7">T17</text>
<text x="118.2" y="125.6">T18</text>
<text x="220.5" y="121.8">K21</text>
<text x="220.5" y="123.7">K26</text>
<text x="221.6" y="125.6">L9</text>
<text x="247.5" y="121.8">AA3</text>
<text x="247.5" y="123.7">AC20</text>
<text x="247.5" y="125.6">AC25</text>
<text x="76.5" y="127.6">AA18</text>
<text x="76.5" y="129.5">AB16</text>
<text x="77.6" y="131.4">Y15</text>
<text x="220.7" y="127.6">L24</text>
<text x="221.2" y="129.5">M1</text>
<text x="221.2" y="131.4">M2</text>
<text x="247.5" y="127.6">AD18</text>
<text x="247.5" y="129.5">AD3</text>
<text x="247.5" y="131.4">AE1</text>
<text x="77.6" y="133.4">Y17</text>
<text x="221.2" y="133.4">M3</text>
<text x="221.2" y="135.3">M4</text>
<text x="221.2" y="137.2">M5</text>
<text x="247.5" y="133.4">AE11</text>
<text x="247.5" y="135.3">AE21</text>
<text x="247.5" y="137.2">AE26</text>
<text x="77.6" y="139.1">V16</text>
<text x="77.6" y="141.1">V17</text>
<text x="77.6" y="143">V18</text>
<text x="118.2" y="139.1">U19</text>
<text x="118.2" y="141.1">U20</text>
<text x="118.2" y="143">V19</text>
<text x="220.2" y="141.1">M22</text>
<text x="220.2" y="143">M27</text>
<text x="221.2" y="139.1">M7</text>
<text x="247.5" y="139.1">AE6</text>
<text x="247.5" y="141.1">AF14</text>
<text x="247.5" y="143">AF19</text>
<text x="77.1" y="144.9">W15</text>
<text x="77.1" y="146.9">W16</text>
<text x="77.1" y="148.8">W17</text>
<text x="118.2" y="144.9">W19</text>
<text x="220.4" y="146.9">N10</text>
<text x="220.4" y="148.8">N12</text>
<text x="221.4" y="144.9">N5</text>
<text x="247.5" y="144.9">AF4</text>
<text x="247.5" y="146.9">AF9</text>
<text x="247.5" y="148.8">AG2</text>
<text x="77.5" y="154.6">D22</text>
<text x="77.6" y="152.7">B22</text>
<text x="220.4" y="150.7">N14</text>
<text x="220.4" y="152.7">N20</text>
<text x="220.4" y="154.6">N25</text>
<text x="247.5" y="150.7">AG22</text>
<text x="247.5" y="152.7">AG27</text>
<text x="77.5" y="160.4">C23</text>
<text x="77.6" y="158.4">A23</text>
<text x="77.5" y="162.3">D25</text>
<text x="77.6" y="164.2">E23</text>
<text x="222" y="183.6">Title</text>
<text x="222" y="189.3">Size</text>
<text x="224" y="191.3">B</text>
<text x="229.8" y="189.3">Document Number</text>
<text x="285.7" y="189.3">Rev</text>
<text x="287.7" y="191.3">1.0</text>
<text x="222" y="195.1">Date:</text>
<text x="232.1" y="195.1">Friday, August 11, 2023</text>
<text x="260.6" y="195.1">Sheet</text>
<text x="270.3" y="195.1">10</text>
<text x="276.1" y="195.1">of</text>
<text x="281.9" y="195.1">22</text>
</g>
<g font-size="1.7" fill="#000080">
<text x="225.9" y="25.3">U1-17</text>
<text x="83" y="43.6">U1-16</text>
<text x="41.5" y="53.3">C56</text>
<text x="47.3" y="53.3">C58</text>
<text x="53.1" y="53.3">C64</text>
<text x="134.2" y="53.3">C59</text>
<text x="142.9" y="53.3">C60</text>
<text x="151.2" y="53.3">C57</text>
<text x="41.5" y="59">330uF 330uF 330uF</text>
<text x="134.2" y="57.1">47uF/6.3V 4.7uF/10V 4.7uF/10V</text>
<text x="41.5" y="76.4">C61</text>
<text x="134.2" y="73.5">C55</text>
<text x="134.2" y="77.4">47uF/6.3V 4.7uF/10V 0.1uF/25V</text>
<text x="142.9" y="73.5">C66</text>
<text x="151.2" y="73.5">C67</text>
<text x="157" y="73.5">C68</text>
<text x="157" y="77.4">0.1uF/25V</text>
<text x="41.5" y="80.3">100uF/6.3V</text>
<text x="154.5" y="88">C74</text>
<text x="163.1" y="88">C75</text>
<text x="41.5" y="95.7">C69</text>
<text x="47.3" y="95.7">C70</text>
<text x="154.5" y="91.9">47uF/6.3V 4.7uF/10V</text>
<text x="41.5" y="99.6">4.7uF/10V</text>
<text x="47.3" y="99.6">4.7uF/10V</text>
<text x="102.3" y="97.6">XCZU4EV-SFVC784</text>
<text x="83" y="116">U1-15</text>
<text x="130.3" y="125.6">C80</text>
<text x="140" y="125.6">C81</text>
<text x="58" y="126.6">C77</text>
<text x="58" y="130.5">100uF/6.3V4.7uF/10V</text>
<text x="66.6" y="126.6">C78</text>
<text x="130.3" y="129.5">100uF/6.3V 4.7uF/10V</text>
<text x="46.4" y="144">C82</text>
<text x="58" y="144">C83</text>
<text x="140" y="143">C85</text>
<text x="149.6" y="143">C86</text>
<text x="46.4" y="147.8">100uF/6.3V</text>
<text x="58" y="147.8">4.7uF/10V</text>
<text x="140" y="146.9">100uF/6.3V 4.7uF/10V</text>
<text x="28.8" y="158.5">C87</text>
<text x="37.5" y="158.5">C79</text>
<text x="43.5" y="158.5">C84</text>
<text x="229.8" y="158.5">XCZU4EV-SFVC784</text>
<text x="28.8" y="162.3">4.7uF/10V 0.1uF/25V</text>
<text x="43.5" y="162.3">0.1uF/25V</text>
<text x="57" y="168.1">C88</text>
<text x="57" y="172">4.7uF/10V0.1uF/25V</text>
<text x="64.9" y="168.1">C71</text>
<text x="70.7" y="168.1">C72</text>
<text x="70.7" y="172">0.1uF/25V</text>
<text x="101.4" y="170">XCZU4EV-SFVC784</text>
</g>
<g font-size="1.7" fill="#004080">
<text x="225.9" y="30.3">GND</text>
<text x="225.9" y="32.2">GND</text>
<text x="225.9" y="34.1">GND</text>
<text x="241.3" y="30.3">GND</text>
<text x="241.3" y="32.2">GND</text>
<text x="241.3" y="34.1">GND</text>
<text x="225.9" y="36.1">GND</text>
<text x="225.9" y="39.9">GND</text>
<text x="225.9" y="38">GND</text>
<text x="225.9" y="41.9">GND</text>
<text x="241.3" y="36.1">GND</text>
<text x="241.3" y="38">GND</text>
<text x="241.3" y="39.9">GND</text>
<text x="241.3" y="41.9">GND</text>
<text x="225.9" y="43.8">GND</text>
<text x="225.9" y="45.7">GND</text>
<text x="225.9" y="47.7">GND</text>
<text x="241.3" y="43.8">GND</text>
<text x="241.3" y="45.7">GND</text>
<text x="241.3" y="47.7">GND</text>
<text x="83.1" y="50.5">VCCINT</text>
<text x="83.1" y="52.5">VCCINT</text>
<text x="110.6" y="52.5">VCCAUX</text>
<text x="110.6" y="50.5">VCCAUX</text>
<text x="225.9" y="49.6">GND</text>
<text x="225.9" y="51.5">GND</text>
<text x="225.9" y="53.4">GND</text>
<text x="241.3" y="49.6">GND</text>
<text x="241.3" y="51.5">GND</text>
<text x="241.3" y="53.4">GND</text>
<text x="83.1" y="54.4">VCCINT</text>
<text x="83.1" y="56.3">VCCINT</text>
<text x="83.1" y="58.3">VCCINT</text>
<text x="225.9" y="55.4">GND</text>
<text x="225.9" y="57.3">GND</text>
<text x="225.9" y="59.2">GND</text>
<text x="241.3" y="55.4">GND</text>
<text x="241.3" y="57.3">GND</text>
<text x="241.3" y="59.2">GND</text>
<text x="83.1" y="60.2">VCCINT</text>
<text x="83.1" y="62.1">VCCINT</text>
<text x="83.1" y="64.1">VCCINT</text>
<text x="83.1" y="66">VCCINT</text>
<text x="107.8" y="60.2">VCCAUX_IO</text>
<text x="107.8" y="62.1">VCCAUX_IO</text>
<text x="107.8" y="64.1">VCCAUX_IO</text>
<text x="225.9" y="61.2">GND</text>
<text x="225.9" y="63.1">GND</text>
<text x="225.9" y="65">GND</text>
<text x="241.3" y="61.2">GND</text>
<text x="241.3" y="63.1">GND</text>
<text x="241.3" y="65">GND</text>
<text x="83.1" y="67.9">VCCINT</text>
<text x="83.1" y="69.8">VCCINT</text>
<text x="83.1" y="71.8">VCCINT</text>
<text x="106.7" y="71.8">VCCINT_VCU</text>
<text x="225.9" y="67">GND</text>
<text x="225.9" y="68.9">GND</text>
<text x="225.9" y="70.8">GND</text>
<text x="241.3" y="67">GND</text>
<text x="241.3" y="68.9">GND</text>
<text x="241.3" y="70.8">GND</text>
<text x="83.1" y="73.7">VCCINT</text>
<text x="83.1" y="75.6">VCCINT</text>
<text x="83.1" y="77.6">VCCINT</text>
<text x="106.7" y="75.6">VCCINT_VCU</text>
<text x="106.7" y="73.7">VCCINT_VCU</text>
<text x="106.7" y="77.6">VCCINT_VCU</text>
<text x="225.9" y="72.7">GND</text>
<text x="225.9" y="74.7">GND</text>
<text x="225.9" y="76.6">GND</text>
<text x="241.3" y="72.7">GND</text>
<text x="241.3" y="74.7">GND</text>
<text x="241.3" y="76.6">GND</text>
<text x="83.1" y="79.5">VCCINT</text>
<text x="83.1" y="81.4">VCCINT</text>
<text x="83.1" y="83.4">VCCINT</text>
<text x="106.7" y="79.5">VCCINT_VCU</text>
<text x="225.9" y="80.5">GND</text>
<text x="225.9" y="82.4">GND</text>
<text x="225.9" y="78.5">GND</text>
<text x="241.3" y="78.5">GND</text>
<text x="241.3" y="80.5">GND</text>
<text x="241.3" y="82.4">GND</text>
<text x="83.1" y="87.2">VCCINT_IO</text>
<text x="83.1" y="89.2">VCCINT_IO</text>
<text x="109.1" y="89.2">VCCBRAM</text>
<text x="109.1" y="85.3">VCCBRAM</text>
<text x="109.1" y="87.2">VCCBRAM</text>
<text x="225.9" y="84.3">GND</text>
<text x="225.9" y="86.3">GND</text>
<text x="225.9" y="88.2">GND</text>
<text x="241.3" y="88.2">GND</text>
<text x="241.3" y="84.3">GND</text>
<text x="241.3" y="86.3">GND</text>
<text x="83.1" y="93">VCCINT_IO</text>
<text x="83.1" y="91.1">VCCINT_IO</text>
<text x="109.1" y="91.1">VCCBRAM</text>
<text x="225.9" y="92.1">GND</text>
<text x="225.9" y="94">GND</text>
<text x="225.9" y="95.9">GND</text>
<text x="225.9" y="90.1">GND</text>
<text x="241.3" y="90.1">GND</text>
<text x="241.3" y="95.9">GND</text>
<text x="241.3" y="92.1">GND</text>
<text x="241.3" y="94">GND</text>
<text x="225.9" y="97.9">GND</text>
<text x="225.9" y="99.8">GND</text>
<text x="225.9" y="101.7">GND</text>
<text x="241.3" y="101.7">GND</text>
<text x="241.3" y="99.8">GND</text>
<text x="241.3" y="97.9">GND</text>
<text x="225.9" y="103.6">GND</text>
<text x="225.9" y="105.6">GND</text>
<text x="225.9" y="107.5">GND</text>
<text x="241.3" y="103.6">GND</text>
<text x="241.3" y="105.6">GND</text>
<text x="241.3" y="107.5">GND</text>
<text x="225.9" y="111.4">GND</text>
<text x="225.9" y="113.3">GND</text>
<text x="225.9" y="109.4">GND</text>
<text x="241.3" y="113.3">GND</text>
<text x="241.3" y="109.4">GND</text>
<text x="241.3" y="111.4">GND</text>
<text x="225.9" y="115.2">GND</text>
<text x="225.9" y="119.1">GND</text>
<text x="225.9" y="117.2">GND</text>
<text x="241.3" y="115.2">GND</text>
<text x="241.3" y="117.2">GND</text>
<text x="241.3" y="119.1">GND</text>
<text x="83.1" y="122.9">VCC_PSINTFP</text>
<text x="83.1" y="124.9">VCC_PSINTFP</text>
<text x="105.8" y="122.9">VCC_PSPLL</text>
<text x="105.8" y="124.9">VCC_PSPLL</text>
<text x="225.9" y="121">GND</text>
<text x="225.9" y="122.9">GND</text>
<text x="225.9" y="124.9">GND</text>
<text x="241.3" y="122.9">GND</text>
<text x="241.3" y="121">GND</text>
<text x="241.3" y="124.9">GND</text>
<text x="83.1" y="126.8">VCC_PSINTFP</text>
<text x="83.1" y="128.7">VCC_PSINTFP</text>
<text x="83.1" y="130.7">VCC_PSINTFP</text>
<text x="105.8" y="126.8">VCC_PSPLL</text>
<text x="225.9" y="128.7">GND</text>
<text x="225.9" y="126.8">GND</text>
<text x="225.9" y="130.7">GND</text>
<text x="241.3" y="126.8">GND</text>
<text x="241.3" y="128.7">GND</text>
<text x="241.3" y="130.7">GND</text>
<text x="83.1" y="132.6">VCC_PSINTFP</text>
<text x="83.1" y="134.5">VCC_PSINTFP</text>
<text x="225.9" y="132.6">GND</text>
<text x="225.9" y="134.5">GND</text>
<text x="225.9" y="136.5">GND</text>
<text x="241.3" y="132.6">GND</text>
<text x="241.3" y="134.5">GND</text>
<text x="241.3" y="136.5">GND</text>
<text x="83.1" y="140.3">VCC_PSINTLP</text>
<text x="83.1" y="142.2">VCC_PSINTLP</text>
<text x="105.3" y="140.3">VCC_PSAUX</text>
<text x="105.3" y="142.2">VCC_PSAUX</text>
<text x="225.9" y="142.2">GND</text>
<text x="225.9" y="138.4">GND</text>
<text x="225.9" y="140.3">GND</text>
<text x="241.3" y="138.4">GND</text>
<text x="241.3" y="140.3">GND</text>
<text x="241.3" y="142.2">GND</text>
<text x="83.1" y="144.2">VCC_PSINTLP</text>
<text x="83.1" y="146.1">VCC_PSINTLP</text>
<text x="83.1" y="148">VCC_PSINTLP</text>
<text x="83.1" y="150">VCC_PSINTLP</text>
<text x="105.3" y="144.2">VCC_PSAUX</text>
<text x="105.3" y="146.1">VCC_PSAUX</text>
<text x="225.9" y="144.2">GND</text>
<text x="225.9" y="148">GND</text>
<text x="225.9" y="150">GND</text>
<text x="225.9" y="146.1">GND</text>
<text x="241.3" y="144.2">GND</text>
<text x="241.3" y="146.1">GND</text>
<text x="241.3" y="148">GND</text>
<text x="241.3" y="150">GND</text>
<text x="83.1" y="153.8">PS_MGTRAVCC</text>
<text x="83.1" y="155.8">PS_MGTRAVCC</text>
<text x="225.9" y="151.9">GND</text>
<text x="225.9" y="153.8">GND</text>
<text x="225.9" y="155.8">GND</text>
<text x="241.3" y="151.9">GND</text>
<text x="241.3" y="153.8">GND</text>
<text x="83.1" y="159.6">PS_MGTRAVTT</text>
<text x="83.1" y="161.5">PS_MGTRAVTT</text>
<text x="83.1" y="163.5">PS_MGTRAVTT</text>
<text x="83.1" y="165.4">PS_MGTRAVTT</text>
</g>
<g font-size="1.7" fill="#00f">
<text x="42.1" y="55.2">+</text>
<text x="47.9" y="55.2">+</text>
<text x="53.7" y="55.2">+</text>
</g>
<g font-size="1.4">
<text x="30.9" y="11.7">5</text>
<text x="88.8" y="11.7">4</text>
<text x="146.7" y="11.7">3</text>
<text x="204.7" y="11.7">2</text>
<text x="262.6" y="11.7">1</text>
<text x=".5" y="36.3">D</text>
<text x="292" y="36.3">D</text>
<text x=".5" y="82.1">C</text>
<text x="292" y="82.1">C</text>
<text x=".5" y="128">B</text>
<text x="292" y="128">B</text>
<text x=".5" y="173.8">A</text>
<text x="292" y="173.8">A</text>
<text x="30.9" y="197">5</text>
<text x="88.8" y="197">4</text>
<text x="146.7" y="197">3</text>
<text x="204.7" y="197">2</text>
<text x="262.6" y="197">1</text>
</g>
</svg>
